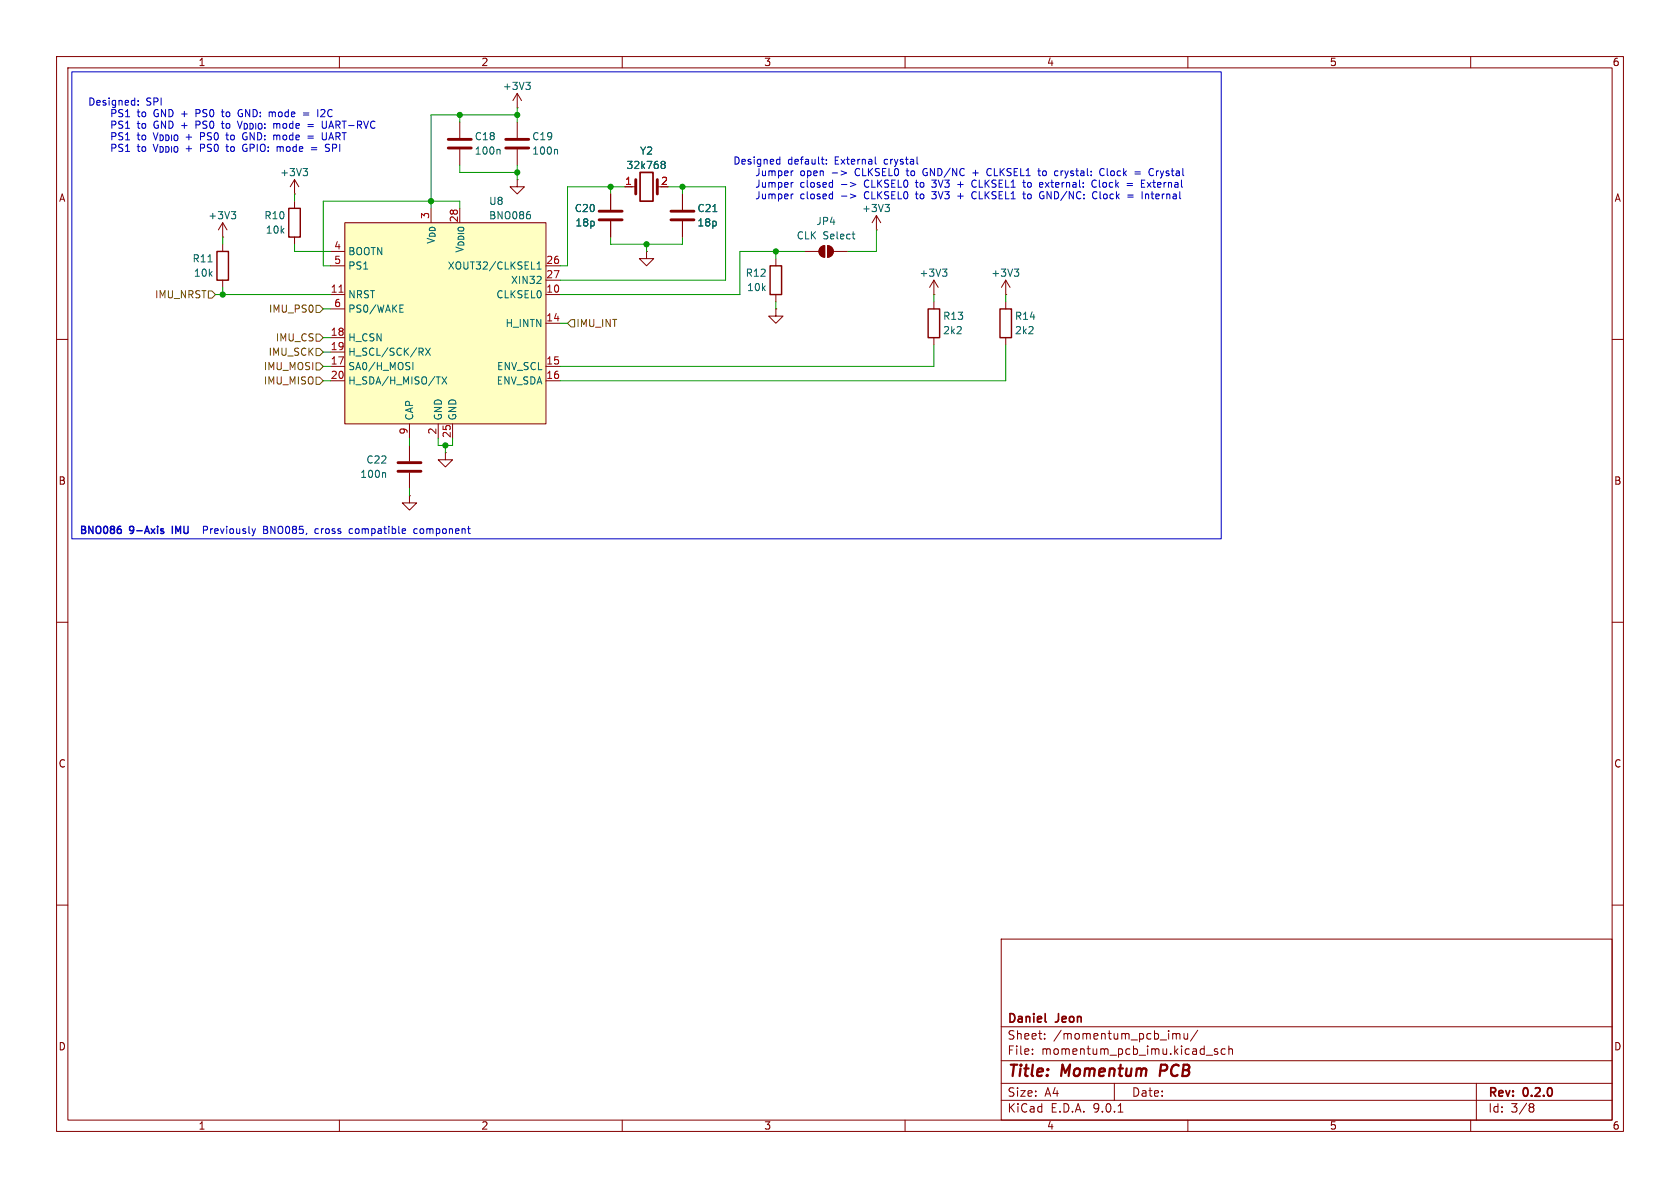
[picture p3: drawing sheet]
<svg xmlns="http://www.w3.org/2000/svg" width="297mm" height="210mm" viewBox="0 0 297 210" stroke-linecap="round" stroke-linejoin="round" font-family="sans-serif">
<g fill="none" stroke="#840000" stroke-width=".18">
<path d="M10 10h277v190h-277zM12 12h273v186h-273zM60 10v2M110 10v2M160 10v2M210 10v2M260 10v2M39.4 39.4l-.8 1.2M39.4 39.4l.7 1.2M39.4 39.4v2.5M52.1 35.6v1.2M81.3 21.6v2.8"/>
<path d="M81.3 26.4v2.8M91.4 31.8v1.2h1.3l-1.3 1.3-1.2-1.3h1.2M91.4 31.8h.1M91.4 21.6v2.8M91.4 26.4v2.8M120.6 34.3v2.8M120.6 39.1v2.8M154.9 38.1l-.7 1.3M154.9 38.1l.8 1.3M154.9 38.1v2.5M39.4 41.9h.1M39.4 43.2v1.3"/>
<path d="M39.4 49.5v1.3M52.1 41.9v1.3M114.3 44.5v1.2h1.3l-1.3 1.3-1.3-1.3h1.3M114.3 44.5h.1M154.9 40.6h.1M165.1 52.1h.1M165.1 49.5v2.6M165.1 53.3v1.3M165.1 59.7v1.3M165.1 49.5l-.8 1.3M165.1 49.5l.8 1.3M177.8 52.1h.1"/>
<path d="M177.8 49.5v2.6M177.8 53.3v1.3M177.8 59.7v1.3M177.8 49.5l-.8 1.3M177.8 49.5l.8 1.3M10 60h2M72.4 78.7v2.8M285 60h2M72.4 87.6v1.3h1.3l-1.3 1.3-1.3-1.3h1.3M72.4 87.6h.1M72.4 83.6v2.8M78.7 80v1.3h1.3l-1.3 1.3-1.2-1.3h1.2"/>
<path d="M78.7 80h.1M10 110h2M285 110h2M10 160h2M177 166h108v32h-108zM285 160h2M60 198v2M110 198v2M160 198v2M177 194.5h108M177 191.5h108M177 187.5h108"/>
<path d="M177 181.5h108M182.5 186.3v.1M182.5 185.5v.1M184.7 183.6v.1M184.7 182.8v.1M197 191.5v3M197.7 196.6h.8M207.5 182.7l.4 .1 .1 .1M208 182.9l.2-.2 .3 .1 .1 .9M208 182.9v.8M209.3 182.7l.1 .9 .3 .1 .3-.1M210 182.7v1"/>
<path d="M210 198v2M211.7 182.1l-1.2 2M213.2 186.5h1.2M215.2 185.5l-.3-.1-.2 .2v.2l.5 .2v.3h-.5M216.6 185.5l-.4-.1-.3 .3v.4l.1 .2h.6M217.2 185.5l.3-.1 .3 .1 .1 .9M217.2 184.9v1.5M260 198v2M261 191.5v6.5M270.6 195.1l.4 .1 .2 .2-.3 .3M270.6 195.7h.3M270.9 195.7l.2 .2 .1 .4-.2 .2-.4 .1"/>
</g>
<path d="M205.3 188.2l-.3 2" fill="none" stroke="#840000" stroke-width=".4"/>
<path d="M184.8 180.6l.2 .1" fill="none" stroke="#840000" stroke-width=".3"/>
<path d="M51.1 36.8h2v5.1h-2zM38.4 44.5h2v5h-2zM164.1 54.6h2v5.1h-2zM176.8 54.6h2v5.1h-2z" fill="none" stroke="#840000" stroke-width=".25"/>
<g fill="none" stroke="#006464" stroke-width=".18">
<path d="M40.9 37.4h.8l-.5 .5M41.4 37.9l.3 .2v.3l-.3 .3M88.2 26.4l.2 .2v.6M98.4 26.4l.2 .2v.6M126 37.4h.7M156.5 36.1h.7l-.4 .5M157 36.6l.2 .3v.3l-.2 .2M36.8 46.3h.7M166.6 47.6h.8l-.4 .5M167.2 48.1l.2 .2v.3l-.2 .2M179.3 47.6h.8l-.4 .5M179.9 48.1l.2 .2v.3l-.2 .2"/>
<path d="M68 83.6l.2 .1v.7"/>
</g>
<path d="M79.2 24.6h4.1M79.2 26.2h4.1M89.4 24.6h4.1M89.4 26.2h4.1M118.6 37.3h4.1M118.6 38.9h4.1M70.4 81.8h4M70.4 83.3h4" fill="none" stroke="#840000" stroke-width=".51"/>
<path d="M61 39.4h35.5v35.5h-35.5z" fill="#ffffc2"/>
<g fill="none" stroke="#840000" stroke-width=".18">
<path d="M91.4 19.1h.1M91.4 16.5l-.7 1.3M91.4 16.5l.8 1.3M91.4 16.5v2.6M52.1 34.3h.1M52.1 31.8l-.8 1.2M52.1 31.8l.7 1.2M52.1 31.8v2.5M61 39.4h35.5v35.5h-35.5zM107.9 34.3v2.8M107.9 39.1v2.8M110.5 33h1.9"/>
<path d="M120.6 34.3v2.8M120.6 39.1v2.8M58.4 52.1h2.6M58.4 59.7h2.6M58.4 47h2.6M58.4 44.5h2.6M58.4 54.6h2.6M96.5 52.1h2.6M96.5 47h2.6M96.5 49.5h2.6M96.5 57.2h2.6M137.2 54.6v1.3h1.2l-1.2 1.3-1.3-1.3h1.3"/>
<path d="M137.2 54.6h.1M137.2 45.7v1.3M137.2 52.1v1.2M142.2 44.5h2.6M145.1 43.7l.7-.3v2.1a1.02 1.02 0 0 1-.9-.7 1.02 1.02 0 0 1 .2-1.1zM146.3 43.4a1.02 1.02 0 0 1 1 1.1 1.02 1.02 0 0 1-1 1zM147.3 44.5h2.6M58.4 62.2h2.6M58.4 64.8h2.6M58.4 67.3h2.6M72.4 74.9v2.6M77.5 74.9v2.6"/>
<path d="M80 74.9v2.6M96.5 64.8h2.6M96.5 67.3h2.6"/>
</g>
<path d="M59.9 51.7h.8" fill="none" stroke="#a90000" stroke-width=".18"/>
<g fill="none" stroke="#006464" stroke-width=".18">
<path d="M93 14.5h.7l-.4 .5M93.5 15l.2 .3v.3l-.2 .2M53.6 29.8h.8l-.5 .5M54.1 30.3l.3 .2v.3l-.3 .3M93.7 38l.1 .1-.1 .5M117 29l.1 .1M117 28.6l.4-.1 .1 .1 .1 .2-.2 .3M117.1 29.1h.3M117.1 29.1h-.1M117.4 29.1l.2 .2-.1 .4-.1 .1-.4-.1M126 37.4h.7M70.7 54.5h.4"/>
<path d="M70.7 55.2h.6M70.7 53.9h.6M94 47.6h.6M94.9 47.6h.8M94.9 46.7l.4-.4v1.3M150.6 41.4h.5M150.9 42.2h.2M73 64.1v1.2M75.2 61.5l.9 1.3M76.1 61.5l-.9 1.3M78.1 66.6l.9 1.3M79 66.6l-.9 1.3"/>
</g>
<path d="M105.9 37.3h4.1M105.9 38.9h4.1M112.4 31.8v2.5M116.2 31.8v2.5" fill="none" stroke="#840000" stroke-width=".51"/>
<path d="M113.2 30.5h2.2v5.1h-2.2z" fill="none" stroke="#840000" stroke-width=".3"/>
<path d="M136.1 47h2.1v5.1h-2.1z" fill="none" stroke="#840000" stroke-width=".25"/>
<g fill="#840000" stroke="#840000" stroke-width=".18">
<path d="M145.1 43.7l.7-.3v2.1a1.02 1.02 0 0 1-.9-.7 1.02 1.02 0 0 1 .2-1.1z"/>
<path d="M146.3 43.4a1.02 1.02 0 0 1 1 1.1 1.02 1.02 0 0 1-1 1z"/>
</g>
<path d="M36.8 51.4h.7l.6 .7-.6 .6h-.7zM55.9 59.1h.6l.6 .6-.6 .6h-.6zM55.9 54h.6l.6 .6-.6 .6h-.6zM101 56.5h.6v1.3h-.6l-.7-.6zM55.9 61.6h.6l.6 .6-.6 .7h-.6zM55.9 64.1h.6l.6 .7-.6 .6h-.6zM55.9 66.7h.6l.6 .6-.6 .6h-.6z" fill="none" stroke="#725600" stroke-width=".18"/>
<g fill="none" stroke="#009600" stroke-width=".18">
<path d="M91.4 19.1v2.5M52.1 34.3v1.3M81.3 29.2v1.3h10.1M81.3 36.8v-1.2h-24.2v11.4h1.3M81.3 20.3v1.3M91.4 29.2v2.6M91.4 20.3h-15.2v16.5M107.9 33v1.3M110.5 33h-10.2v14h-1.2M118.1 33h10.2v16.5h-29.2M120.6 33v1.3M38.1 52.1h20.3"/>
<path d="M39.4 41.9v1.3M39.4 50.8v1.3M52.1 43.2v1.3h6.3M57.1 59.7h1.3M57.1 54.6h1.3M99.1 57.2h1.2M107.9 41.9v1.3h12.7v-1.3M114.3 43.2v1.3M137.2 44.5v1.2M137.2 53.3v1.3M142.2 44.5h-11.4v7.6h-31.7M154.9 40.6v3.9h-5"/>
<path d="M165.1 52.1v1.2M177.8 52.1v1.2M57.1 67.3h1.3M57.1 62.2h1.3M57.1 64.8h1.3M72.4 77.5v1.2M77.5 77.5v1.2h2.5v-1.2M78.7 78.7v1.3M165.1 61v3.8h-66M177.8 61v6.3h-78.7M72.4 86.4v1.2"/>
</g>
<g fill="none" stroke="#0000c2" stroke-width=".18">
<path d="M12.7 12.7h203.2v82.6h-203.2zM19.8 19.4v1.2M24.2 19.8h.5M24.4 19.4v1.1l.2 .1M24.4 18.5v.1M24.4 17.8v.1M27.5 19.4a.69 .69 0 0 0-.3 .7 .69 .69 0 0 0 .6 .5M34.6 19.4h.5l.3 .2-.1 .4h-.7M40.4 19.8l-.3 .1-.1 .1v.5l.4 .1M53.6 20h1M56.2 19.4v1.2M56.7 19.5l.5-.1 .2 .3"/>
<path d="M58.4 19.4a.68 .68 0 0 0-.5 .6 .68 .68 0 0 0 .5 .6M19.8 20h.5M19.8 22.1h.5M19.8 24.1h.5M19.8 26.2h.5M20.3 21.4h-.5v1.3M20.3 23.5h-.5v1.2M20.3 25.5h-.5v1.3M24.2 21.8h.5M24.2 23.9h.5M24.2 25.9h.5M24.4 21.4v1.1l.2 .2"/>
<path d="M24.4 23.5v1l.2 .2M24.4 25.5v1.1l.2 .2M27.1 23.5l.4 1.2 .4-1.2M27.1 25.5l.4 1.3 .4-1.3M27.8 21.4a.64 .64 0 0 0-.6 .6 .64 .64 0 0 0 .6 .7M34.6 21.4h.5l.3 .3-.1 .3-.7 .1M40.4 21.8l-.3 .1-.1 .2v.5l.4 .1M41.2 23.9h-.3l-.1 .2v.5l.4 .1M41.2 25.9l-.3 .1-.1 .2v.4l.4 .2M43.4 20.6v-1.2l.7 1.2M43.4 21.8h-.2v1h.2M44.2 24.7v-1.2l.7 1.2"/>
<path d="M44.2 26.2h.5M44.7 25.5h-.5v1.3M53.6 20.3h1M54.4 22h1M54.4 22.4h1M54.4 24.1h1M54.4 24.4h1M55 26.1h1M55 26.5h1M57 21.4v1M57 23.5v1M57.7 21.4v1"/>
<path d="M57.7 23.5v1M58.1 22.7l.4-1.3 .5 1.3M58.1 24.7l.4-1.2 .5 1.2M58.2 22.3h.7M58.2 24.4h.7M58.2 25.6l-.4-.1-.3 .4M59.3 25.5h-.5v1.3M59.5 25.6v.3l-.1 .2-.6 .1M60.1 25.5v1.3M133.7 31.1h.1M133.7 33.1h.1M133.7 35.1h.1"/>
<path d="M137.5 28.2h.4M137.9 27.7v1.3M137.9 29h-.4M141.8 30.2l-.2 .3v.3l.2 .3M141.8 32.3l-.2 .2v.4l.2 .2M141.8 34.3l-.2 .2v.4l.2 .2M145.2 28.2h.5M145.4 29h.3M146.1 28.9v.1M146.1 28.2v.1M147.1 30.6h1M148.8 32.6h.9"/>
<path d="M148.8 34.7h.9M151.4 29.8a.63 .63 0 0 0-.2 .8 .63 .63 0 0 0 .7 .4M153 31.9a.63 .63 0 0 0-.2 .8 .63 .63 0 0 0 .7 .3M153.5 33.9a.59 .59 0 0 0-.7 .6 .59 .59 0 0 0 .7 .6M154.7 27.7v1.1l.2 .2M161.2 30.3l-.2 .2 .2 .5M162.2 29h.1M162.8 32.3l-.1 .2 .1 .5M162.8 34.4l-.1 .1 .1 .6M163.7 30.5h.2v.4l-.2 .2M163.8 29.8h.1M164.7 33.9h.8l-.4 .5"/>
<path d="M165.4 32.4l.1 .2-.1 .4M165.4 34.4l.1 .2-.1 .5M165.5 31.8l-.4 .5M165.9 31.8l.4 1.3M165.9 33.9l.4 1.2M169.3 32.6h1M169.3 34.7h1M172 30.6h.9M172.5 30.1v1M173.1 31.8v1.3h.6M173.1 33.9v1.2h.6M175.8 29.8v1.3h.6"/>
<path d="M181.9 32.3h.3l.1 .2v.5l-.4 .1M181.9 34.3l.3 .1 .1 .1v.5l-.4 .1M184.6 30.2l.3 .1 .1 .2-.1 .4-.3 .2M184.8 32.3l.7 .8M185.1 33.9l.7 1.2M185.5 32.3l-.7 .8M185.8 32.3h.4M188.2 30.2l.3 .9-.3 .4M193.8 33l-.4 .1M194.4 31.8v1.1l.1 .2M194.5 33.9v1.1l.2 .1M195 29.8l.2 .1"/>
<path d="M195.2 30.9l-.2 .2M195.4 32.3h-.3l-.1 .2v.5l.4 .1M195.5 34.3l-.3 .1-.1 .1v.5l.4 .1M195.7 29.8v1.1l.2 .2M196.8 30.2l-.3 .1-.2 .2 .1 .4 .4 .2M201.9 33.9v1.2M202.4 31.8h-.6v1.3M203.5 34.3h.5M203.7 33.9v1.1M203.8 32.3h.5M203.8 35.1h.2M203.9 29.9l-.4-.1-.3 .3"/>
<path d="M204 31.8v1.1l.3 .2M204.8 34.3h-.3l-.2 .2 .1 .6h.4M204.9 34.6l-.6 .1M205.1 30.2l.3 .9M205.4 31.1l-.3 .4M205.7 30.2l-.3 .9M44.6 93.5l.3 .8M44.9 94.3l-.3 .4M45.2 93.5l-.3 .8M54.2 94.2l-.1 .3M71.1 94.1l.2 .2 .3-.1M71.1 93.6l.2-.1h.2l.2 .1v.2l-.6 .1"/>
<path d="M82.7 93.5h.4M83 94.3h.1"/>
</g>
<path d="M21.4 93.6v.6M28.8 93.9l.2 .2-.2 .2M28.8 93.5h.1M30.5 93v1.3" fill="none" stroke="#0000c2" stroke-width=".25"/>
<g fill="#009600" stroke="#009600" stroke-width=".18">
<circle cx="137.2" cy="44.5" r=".46"/>
<circle cx="114.3" cy="43.2" r=".46"/>
<circle cx="120.6" cy="33" r=".46"/>
<circle cx="107.9" cy="33" r=".46"/>
<circle cx="76.2" cy="35.6" r=".46"/>
<circle cx="81.3" cy="20.3" r=".46"/>
<circle cx="91.4" cy="20.3" r=".46"/>
<circle cx="39.4" cy="52.1" r=".46"/>
<circle cx="91.4" cy="30.5" r=".46"/>
<circle cx="78.7" cy="78.7" r=".46"/>
</g>
<g font-size="2.8" fill="#840000">
<text x="178" y="190.9">Title:</text>
<text x="187.7" y="190.9">Momentum</text>
<text x="205.9" y="190.9">PCB</text>
</g>
<g font-size="2.1" fill="#840000">
<text x="178" y="184">Sheet:</text>
<text x="178" y="181.2">Daniel</text>
<text x="186.2" y="184">/momentum_pcb_imu/</text>
<text x="186.7" y="181.2">Jeon</text>
<text x="178" y="186.7">File:</text>
<text x="184.1" y="186.7">momentum_pcb_imu.kicad_sch</text>
<text x="178" y="196.9">KiCad</text>
<text x="178" y="194.1">Size:</text>
<text x="184.7" y="194.1">A4</text>
<text x="185.7" y="196.9">E.D.A.</text>
<text x="193.3" y="196.9">9.0.1</text>
<text x="200" y="194.1">Date:</text>
<text x="263" y="194.3">Rev:</text>
<text x="263" y="196.9">Id:</text>
<text x="267.1" y="196.9">3/8</text>
<text x="269.4" y="194.3">0.2.0</text>
</g>
<g font-size="1.8" fill="#840000">
<text x="35" y="11.9">1</text>
<text x="85" y="11.9">2</text>
<text x="135" y="11.9">3</text>
<text x="185" y="11.9">4</text>
<text x="235" y="11.9">5</text>
<text x="285" y="11.9">6</text>
<text x="10.3" y="35.9">A</text>
<text x="285.3" y="35.9">A</text>
<text x="10.3" y="85.9">B</text>
<text x="285.3" y="85.9">B</text>
<text x="10.3" y="135.9">C</text>
<text x="285.3" y="135.9">C</text>
<text x="10.3" y="185.9">D</text>
<text x="285.3" y="185.9">D</text>
<text x="35" y="199.9">1</text>
<text x="85" y="199.9">2</text>
<text x="135" y="199.9">3</text>
<text x="185" y="199.9">4</text>
<text x="235" y="199.9">5</text>
<text x="285" y="199.9">6</text>
</g>
<g font-size="1.8" fill="#006464">
<text x="88.8" y="16.1">+3V3</text>
<text x="83.8" y="27.5">100n</text>
<text x="83.8" y="25">C18</text>
<text x="94" y="27.5">100n</text>
<text x="94" y="25">C19</text>
<text x="113" y="27.5">Y2</text>
<text x="49.4" y="31.3">+3V3</text>
<text x="110.7" y="30.1">32k768</text>
<text x="36.7" y="39">+3V3</text>
<text x="46.6" y="39">R10</text>
<text x="46.9" y="41.5">10k</text>
<text x="86.4" y="39">BNO086</text>
<text x="86.4" y="36.4">U8</text>
<text x="101.5" y="37.7">C20</text>
<text x="101.6" y="40.2">18p</text>
<text x="123.2" y="37.7">C21</text>
<text x="123.2" y="40.2">18p</text>
<text x="144.2" y="40">JP4</text>
<text x="152.3" y="37.7">+3V3</text>
<text x="33.9" y="46.6">R11</text>
<text x="61.5" y="45.3">BOOTN</text>
<text x="61.5" y="47.9">PS1</text>
<text x="77.1" y="43.3" transform="rotate(-90 77.1 43.3)">V_{DD}</text>
<text x="79.1" y="47.9">XOUT32/CLKSEL1</text>
<text x="82.1" y="44.8" transform="rotate(-90 82.1 44.8)">V_{DDIO}</text>
<text x="140.7" y="42.5">CLK</text>
<text x="145.5" y="42.5">Select</text>
<text x="34.2" y="49.1">10k</text>
<text x="61.5" y="52.9">NRST</text>
<text x="87.6" y="52.9">CLKSEL0</text>
<text x="90.2" y="50.4">XIN32</text>
<text x="131.7" y="49.1">R12</text>
<text x="132" y="51.7">10k</text>
<text x="162.5" y="49.1">+3V3</text>
<text x="175.2" y="49.1">+3V3</text>
<text x="61.5" y="55.5">PS0/WAKE</text>
<text x="89.3" y="58">H_INTN</text>
<text x="166.6" y="59.3">2k2</text>
<text x="166.6" y="56.7">R13</text>
<text x="179.3" y="59.3">2k2</text>
<text x="179.3" y="56.7">R14</text>
<text x="61.5" y="60.6">H_CSN</text>
<text x="61.5" y="63.1">H_SCL/SCK/RX</text>
<text x="61.5" y="65.6">SA0/H_MOSI</text>
<text x="87.8" y="65.6">ENV_SCL</text>
<text x="61.5" y="68.2">H_SDA/H_MISO/TX</text>
<text x="87.7" y="68.2">ENV_SDA</text>
<text x="73.3" y="74.4" transform="rotate(-90 73.3 74.4)">CAP</text>
<text x="78.3" y="74.4" transform="rotate(-90 78.3 74.4)">GND</text>
<text x="80.9" y="74.4" transform="rotate(-90 80.9 74.4)">GND</text>
<text x="64.7" y="82.1">C22</text>
<text x="63.6" y="84.7">100n</text>
</g>
<g font-size="1.8" fill="#0000c2">
<text x="15.5" y="18.9">Designed:</text>
<text x="20.3" y="20.9">PS1</text>
<text x="20.3" y="23">PS1</text>
<text x="25.1" y="20.9">to</text>
<text x="25.1" y="23">to</text>
<text x="25.8" y="18.9">SPI</text>
<text x="28.2" y="20.9">GND +</text>
<text x="28.2" y="23">GND +</text>
<text x="36" y="20.9">PS0</text>
<text x="36" y="23">PS0</text>
<text x="40.9" y="20.9">to</text>
<text x="40.9" y="23">to</text>
<text x="44" y="20.9">GND:</text>
<text x="44" y="23">V_{DDIO}:</text>
<text x="49.6" y="20.9">mode</text>
<text x="50.4" y="23">mode</text>
<text x="55.9" y="20.9">=</text>
<text x="56.7" y="23">=</text>
<text x="58.7" y="20.9">I2C</text>
<text x="59.5" y="23">UART-RVC</text>
<text x="20.3" y="25">PS1</text>
<text x="20.3" y="27.1">PS1</text>
<text x="25.1" y="25">to</text>
<text x="25.1" y="27.1">to</text>
<text x="28.2" y="25">V_{DDIO} PS0</text>
<text x="28.2" y="27.1">V_{DDIO} PS0</text>
<text x="41.7" y="25">to</text>
<text x="41.7" y="27.1">to</text>
<text x="44.8" y="25">GND:</text>
<text x="44.8" y="27.1">GPIO:</text>
<text x="50.4" y="25">mode</text>
<text x="51" y="27.1">mode</text>
<text x="56.7" y="25">=</text>
<text x="57.3" y="27.1">=</text>
<text x="59.5" y="25">UART</text>
<text x="129.5" y="29.3">Designed</text>
<text x="139.3" y="29.3">default:</text>
<text x="147.7" y="29.3">External</text>
<text x="156.6" y="29.3">crystal</text>
<text x="134.3" y="31.4">Jumper</text>
<text x="134.3" y="33.4">Jumper</text>
<text x="134.3" y="35.4">Jumper</text>
<text x="142.3" y="31.4">open</text>
<text x="142.3" y="33.4">closed</text>
<text x="142.3" y="35.4">closed</text>
<text x="148" y="31.4">-&gt;</text>
<text x="149.7" y="33.4">-&gt;</text>
<text x="149.7" y="35.4">-&gt;</text>
<text x="152.4" y="31.4">CLKSEL0</text>
<text x="154" y="33.4">CLKSEL0</text>
<text x="154" y="35.4">CLKSEL0</text>
<text x="161.7" y="31.4">to</text>
<text x="163.4" y="33.4">to</text>
<text x="163.4" y="35.4">to</text>
<text x="164.8" y="31.4">GND/NC</text>
<text x="166.4" y="33.4">3V3</text>
<text x="166.4" y="35.4">3V3</text>
<text x="171.1" y="33.4">+</text>
<text x="171.1" y="35.4">+</text>
<text x="173.8" y="31.4">+</text>
<text x="173.9" y="33.4">CLKSEL1</text>
<text x="173.9" y="35.4">CLKSEL1</text>
<text x="176.6" y="31.4">CLKSEL1</text>
<text x="183.3" y="33.4">to</text>
<text x="183.3" y="35.4">to</text>
<text x="185.9" y="31.4">to</text>
<text x="186.3" y="33.4">external:</text>
<text x="186.3" y="35.4">GND/NC:</text>
<text x="189" y="31.4">crystal:</text>
<text x="195.8" y="33.4">Clock</text>
<text x="195.9" y="35.4">Clock</text>
<text x="197.2" y="31.4">Clock</text>
<text x="202.2" y="33.4">=</text>
<text x="202.3" y="35.4">=</text>
<text x="203.6" y="31.4">=</text>
<text x="204.9" y="33.4">External</text>
<text x="205.1" y="35.4">Internal</text>
<text x="206.3" y="31.4">Crystal</text>
<text x="14" y="94.7">BNO086</text>
<text x="23" y="94.7">9-Axis</text>
<text x="31" y="94.7">IMU</text>
<text x="35.6" y="94.6">Previously</text>
<text x="46.4" y="94.6">BNO085,</text>
<text x="55.8" y="94.6">cross</text>
<text x="62.1" y="94.6">compatible</text>
<text x="73.7" y="94.6">component</text>
</g>
<g font-size="1.8" fill="#a90000">
<text x="110.4" y="32.8">1</text>
<text x="116.8" y="32.8">2</text>
<text x="75.9" y="38.8" transform="rotate(-90 75.9 38.8)">3</text>
<text x="81" y="39.4" transform="rotate(-90 81 39.4)">28</text>
<text x="59" y="44.2">4</text>
<text x="59" y="46.7">5</text>
<text x="96.5" y="46.7">26</text>
<text x="58.4" y="51.8">11</text>
<text x="96.5" y="49.3">27</text>
<text x="96.5" y="51.8">10</text>
<text x="58.4" y="59.4">18</text>
<text x="59" y="54.4">6</text>
<text x="96.5" y="56.9">14</text>
<text x="58.4" y="62">19</text>
<text x="58.4" y="64.5">17</text>
<text x="96.5" y="64.5">15</text>
<text x="58.4" y="67.1">20</text>
<text x="96.5" y="67.1">16</text>
<text x="72.1" y="76.9" transform="rotate(-90 72.1 76.9)">9</text>
<text x="77.2" y="76.9" transform="rotate(-90 77.2 76.9)">2</text>
<text x="79.8" y="77.5" transform="rotate(-90 79.8 77.5)">25</text>
</g>
<g font-size="1.8" fill="#725600">
<text x="27.3" y="52.9">IMU_NRST</text>
<text x="47.4" y="55.5">IMU_PS0</text>
<text x="101.8" y="58">IMU_INT</text>
<text x="46.5" y="65.6">IMU_MOSI</text>
<text x="47.4" y="63.1">IMU_SCK</text>
<text x="48.7" y="60.6">IMU_CS</text>
<text x="46.5" y="68.2">IMU_MISO</text>
</g>
</svg>
